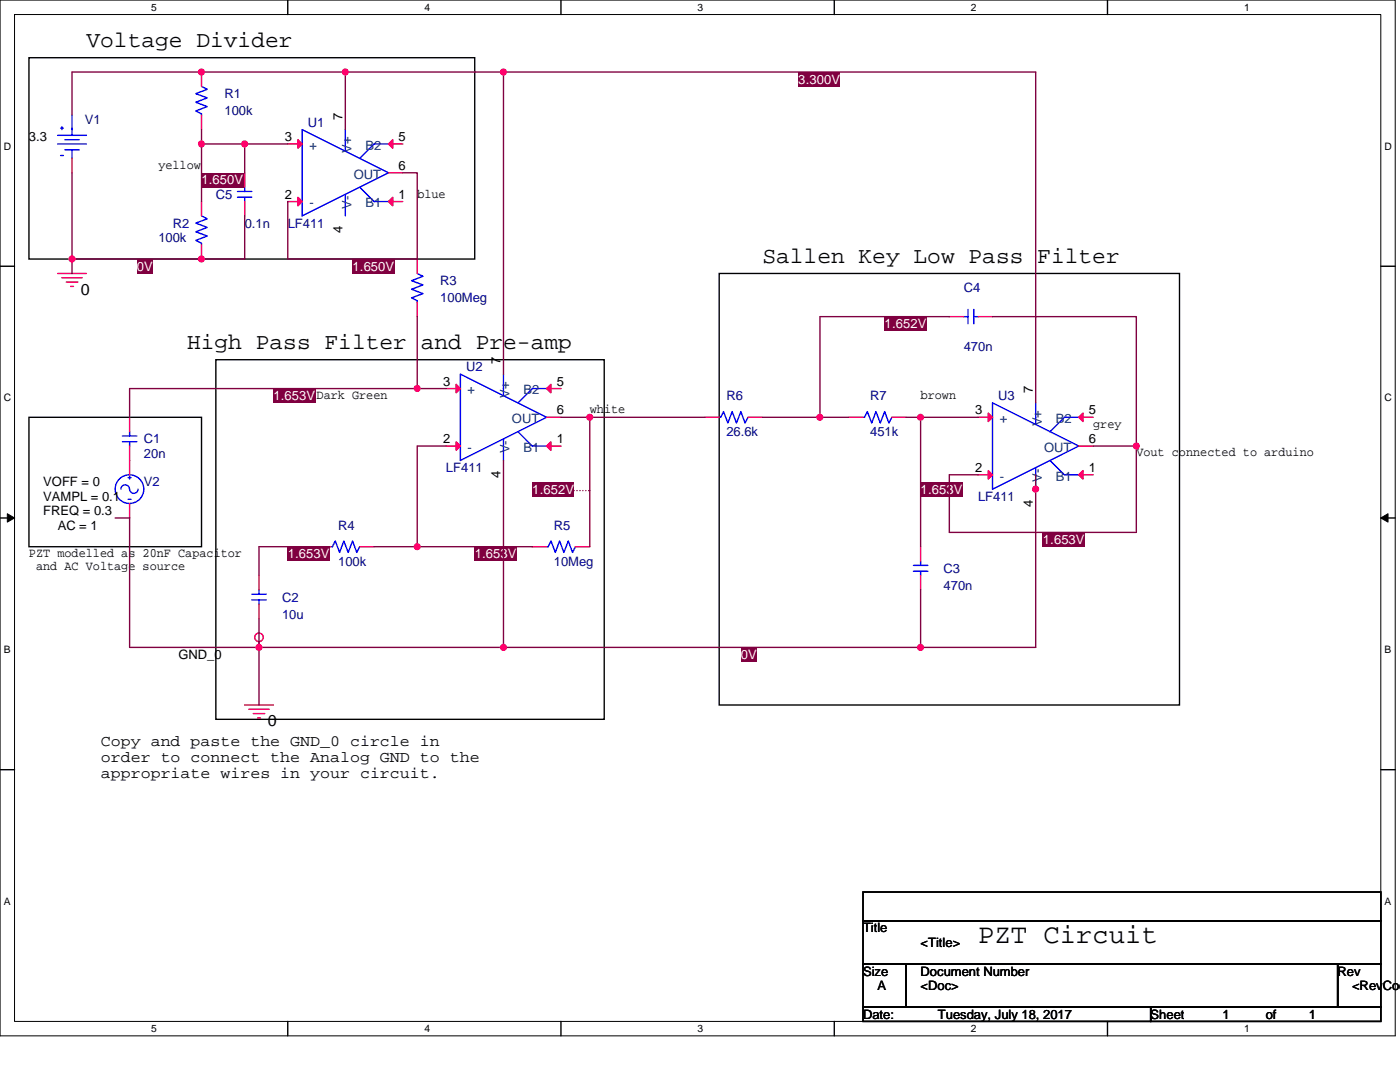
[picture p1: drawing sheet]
<svg xmlns="http://www.w3.org/2000/svg" width="279mm" height="216mm" viewBox="0 0 279 216" stroke-linecap="round" stroke-linejoin="round" font-family="sans-serif">
<path d="M0 0h278.4v206.7h-278.4zM2.9 2.9h272.7v200.9h-272.7z" fill="none" stroke="#000" stroke-width=".2"/>
<g fill="#fff">
<path d="M30.2 .3h1.1v2.3h-1.1z"/>
<path d="M30.2 204.1h1.1v2.3h-1.1z"/>
</g>
<path d="M57.4 0v2.9M57.4 203.8v2.9" fill="none" stroke="#000" stroke-width=".28"/>
<g fill="#fff">
<path d="M84.7 .3h1.1v2.3h-1.1z"/>
<path d="M84.7 204.1h1.1v2.3h-1.1z"/>
</g>
<path d="M112 0v2.9M112 203.8v2.9" fill="none" stroke="#000" stroke-width=".28"/>
<g fill="#fff">
<path d="M139.2 .3h1.2v2.3h-1.2z"/>
<path d="M139.2 204.1h1.2v2.3h-1.2z"/>
</g>
<path d="M166.5 0v2.9M166.5 203.8v2.9" fill="none" stroke="#000" stroke-width=".28"/>
<g fill="#fff">
<path d="M193.8 .3h1.1v2.3h-1.1z"/>
<path d="M193.8 204.1h1.1v2.3h-1.1z"/>
</g>
<path d="M221 0v2.9M221 203.8v2.9" fill="none" stroke="#000" stroke-width=".28"/>
<g fill="#fff">
<path d="M248.3 .3h1.1v2.3h-1.1z"/>
<path d="M248.3 204.1h1.1v2.3h-1.1z"/>
<path d="M.7 28h1.5v2.3h-1.5z"/>
<path d="M276.3 28h1.5v2.3h-1.5z"/>
<path d="M.7 78.2h1.5v2.3h-1.5z"/>
<path d="M276.3 78.2h1.5v2.3h-1.5z"/>
</g>
<path d="M0 53.1h2.9M275.6 53.1h2.8" fill="none" stroke="#000" stroke-width=".28"/>
<g fill="#fff">
<path d="M.7 128.5h1.4v2.2h-1.4z"/>
<path d="M276.3 128.5h1.4v2.2h-1.4z"/>
</g>
<path d="M0 103.4h2.9M275.6 103.4h2.8" fill="none" stroke="#000" stroke-width=".28"/>
<path d="M1.5 102.5l1.4 .9-1.4 .8zM275.6 103.4l1.4-.9v1.7z" fill="#000" stroke="#000" stroke-width=".2"/>
<g fill="#fff">
<path d="M.7 178.7h1.4v2.3h-1.4z"/>
<path d="M276.3 178.7h1.4v2.3h-1.4z"/>
</g>
<g fill="none" stroke="#000" stroke-width=".28">
<path d="M5.8 11.5h88.9v40.2h-88.9zM143.5 54.6h91.9v86.1h-91.9zM43.1 71.8h77.5v71.7h-77.5zM5.8 83.3h34.4v25.8h-34.4zM0 153.6h2.9M275.6 153.6h2.8M172.2 178h103.4v5.7h-103.4zM172.2 183.7h103.4v8.6h-103.4zM172.2 192.3h8.6v8.6h-8.6zM180.8 192.3h86.2v8.6h-86.2zM267 192.3h8.6v8.6h-8.6zM172.2 200.9h57.4v2.9h-57.4z"/>
<path d="M229.6 200.9h46v2.9h-46z"/>
</g>
<g fill="none" stroke="#f00" stroke-width=".28">
<path d="M40.2 14.4v2.9M14.4 23h.1M14.4 31.6v2.9M40.2 23v2.9M48.8 34.5v2.8M57.4 28.7h2.9M68.9 25.9h.1M77.5 34.5h2.9M77.5 28.7h2.9M11.5 54.6h5.8M12.4 55.4h4M13.2 56.3h2.3"/>
<path d="M14.1 57.1h.6M40.2 40.2v2.9M40.2 48.8v2.9M48.8 40.2v2.9M57.4 40.2h2.9M68.9 43.1h.1M77.5 40.2h2.9M83.3 51.7v2.9M83.3 60.3v2.9M89 77.5h2.9M100.5 74.7h.1M109.1 77.5h2.9"/>
<path d="M189.5 63.2h2.8M195.2 63.2h2.9M25.9 89v5.7M25.9 83.3v2.8M89 89h2.9M100.5 91.9h.1M109.1 83.3h2.9M109.1 89h2.9M140.7 83.3h2.8M149.3 83.3h2.8M169.4 83.3h2.8M178 83.3h2.8"/>
<path d="M195.2 83.3h2.9M195.2 94.7h2.9M206.7 80.4h.1M206.7 97.6h.1M215.3 89h2.9M215.3 94.7h2.9M215.3 83.3h2.9M25.9 100.5v2.9M51.7 114.8v2.9M63.2 109.1h2.8M71.8 109.1h2.9M106.2 109.1h2.9"/>
<path d="M114.8 109.1h2.9M183.7 114.8v2.9M183.7 109.1v2.9M51.7 128v1.2M51.7 120.6v2.8M48.8 140.7h5.8M49.7 141.5h4M50.5 142.4h2.3M51.4 143.3h.6"/>
<circle cx="51.7" cy="127.2" r=".85"/>
</g>
<g fill="none" stroke="#00f" stroke-width=".28">
<path d="M40.2 17.3l1.2 .5-2.3 .9 2.3 .8-2.3 .9 2.3 .9-2.3 .8 1.1 .6v.3M11.5 27h5.8M11.5 28.7h5.8M12.1 25.6h.6M12.1 31h.6M12.4 25.3v.6M13 27.9h2.8M13 29.9h2.8M14.4 23v2.9M14.4 25.6v1.4M14.4 29.9v1.7M47.4 39.3h2.8"/>
<path d="M47.4 38.2h2.8M48.8 37.3v.9M48.8 39.3v.9M60.3 25.9l17.2 8.6-17.2 8.6zM68.9 38.8v4.3M68.9 25.9v4.3M71.8 37.3l2.9 2.9h2.8M77.5 28.7h-2.8l-2.9 2.9M40.2 43.1l1.2 .6-2.3 .8 2.3 .9-2.3 .8 2.3 .9-2.3 .9 1.1 .5v.3M83.3 54.6l1.1 .5-2.3 .9 2.3 .9-2.3 .8 2.3 .9-2.3 .8 1.2 .6v.3M91.9 74.7l17.2 8.6-17.2 8.6zM100.5 74.7v4.3"/>
<path d="M109.1 77.5h-2.9l-2.8 2.9M192.3 63.2h.9M193.2 61.7v2.9M194.4 61.7v2.9M194.4 63.2h.8M24.1 97.6a.86 .86 0 0 1 .9-.8 .86 .86 0 0 1 .8 .8 .86 .86 0 0 0 .9 .8 .86 .86 0 0 0 .9-.8M24.4 88.1h2.9M24.4 87h2.9M25.6 99.6h.5M25.6 95.3h.5M25.9 95v.6M25.9 86.1v.9"/>
<path d="M25.9 88.1v.9M100.5 87.6v4.3M103.4 86.1l2.8 2.9h2.9M143.5 83.3h.3l.6-1.2 .9 2.3 .8-2.3 .9 2.3 .8-2.3 .9 2.3 .6-1.1M172.2 83.3h.3l.6-1.2 .9 2.3 .8-2.3 .9 2.3 .9-2.3 .8 2.3 .6-1.1M198.1 80.4l17.2 8.6-17.2 8.6zM206.7 93.3v4.3M206.7 80.4v4.3M209.6 91.9l2.8 2.8h2.9M215.3 83.3h-2.9l-2.8 2.8M50.2 119.7h2.9M50.2 118.6h2.9"/>
<path d="M51.7 117.7v.9M51.7 119.7v.9M66 109.1h.3l.6-1.2 .9 2.3 .8-2.3 .9 2.3 .9-2.3 .8 2.3 .6-1.1M109.1 109.1h.3l.6-1.2 .8 2.3 .9-2.3 .8 2.3 .9-2.3 .9 2.3 .5-1.1M182.3 114h2.9M182.3 112.8h2.9M183.7 112v.8M183.7 114v.8"/>
<circle cx="25.8" cy="97.6" r="2.86"/>
</g>
<g fill="#f00" stroke="#f00" stroke-width=".28">
<path d="M197.2 82.4l.9 .9-.9 .8z"/>
<path d="M197.2 93.9l.9 .8-.9 .9z"/>
<path d="M215.3 94.7l.8-.8v1.7z"/>
<path d="M215.3 83.3l.8-.9v1.7z"/>
<path d="M91 76.7l.9 .8-.9 .9z"/>
<path d="M91 88.2l.9 .8-.9 .9z"/>
<path d="M109.1 89l.8-.8v1.7z"/>
<path d="M109.1 77.5l.8-.8v1.7z"/>
<path d="M59.5 27.9l.8 .8-.8 .9z"/>
<path d="M59.5 39.4l.8 .8-.8 .9z"/>
<path d="M77.5 40.2l.9-.8v1.7z"/>
<path d="M77.5 28.7l.9-.8v1.7z"/>
</g>
<path d="M68.9 14.4h-54.5v8.6M40.2 25.9v2.8M23 103.4h2.9v25.8h25.8M63.2 109.1h-11.5v5.7M51.7 129.2v11.5M51.7 123.4v5.8M51.7 129.2h48.8" fill="none" stroke="#800040" stroke-width=".28"/>
<g fill="#f0f" stroke="#f0f" stroke-width=".28">
<circle cx="40.2" cy="28.7" r=".57"/>
<circle cx="40.2" cy="14.4" r=".57"/>
<circle cx="51.7" cy="129.2" r=".57"/>
</g>
<g fill="#800040">
<path d="M57.4 109.1h2.3v2.9h-2.3z"/>
<path d="M59.7 109.1h6.1v2.9h-6.1z"/>
</g>
<path d="M83.3 77.5h-57.4v5.8" fill="none" stroke="#800040" stroke-width=".28"/>
<circle cx="83.3" cy="77.5" r=".57" fill="#f0f" stroke="#f0f" stroke-width=".28"/>
<g fill="#800040">
<path d="M54.6 77.5h1.4v2.9h-1.4z"/>
<path d="M56 77.5h6.9v2.9h-6.9z"/>
</g>
<path d="M48.8 28.7h-8.6v11.5" fill="none" stroke="#800040" stroke-width=".28"/>
<g fill="#800040">
<path d="M40.2 34.5h1.5v2.9h-1.5z"/>
<path d="M41.7 34.5h6.9v2.9h-6.9z"/>
</g>
<path d="M100.5 14.4h-31.6v11.5M57.4 28.7h-8.6v5.8M57.4 40.2v11.5h25.9" fill="none" stroke="#800040" stroke-width=".28"/>
<g fill="#f0f" stroke="#f0f" stroke-width=".28">
<circle cx="68.9" cy="14.4" r=".57"/>
<circle cx="48.8" cy="28.7" r=".57"/>
</g>
<g fill="#800040">
<path d="M70.4 51.7h1.4v2.9h-1.4z"/>
<path d="M71.8 51.7h6.9v2.9h-6.9z"/>
</g>
<path d="M14.4 34.5v17.2h34.4v-8.6M80.4 34.5h2.9v17.2" fill="none" stroke="#800040" stroke-width=".28"/>
<circle cx="40.2" cy="51.7" r=".57" fill="#f0f" stroke="#f0f" stroke-width=".28"/>
<path d="M27.3 51.7h3.2v2.9h-3.2z" fill="#800040"/>
<path d="M14.4 51.7v2.9M83.3 63.2v14.3h5.7M112 83.3h5.7v25.8" fill="none" stroke="#800040" stroke-width=".28"/>
<g fill="#f0f" stroke="#f0f" stroke-width=".28">
<circle cx="14.4" cy="51.7" r=".57"/>
<circle cx="117.7" cy="83.3" r=".57"/>
</g>
<g fill="#800040">
<path d="M106.2 96.2h1.5v2.9h-1.5z"/>
<path d="M107.7 96.2h6.9v2.9h-6.9z"/>
</g>
<path d="M114.6 97.9h3.1M117.7 97.9h.1" fill="none" stroke="#800040" stroke-width=".28" stroke-dasharray="0 .6"/>
<path d="M89 89h-5.7v20.1M74.7 109.1h8.6M83.3 109.1h22.9" fill="none" stroke="#800040" stroke-width=".28"/>
<circle cx="83.3" cy="109.1" r=".57" fill="#f0f" stroke="#f0f" stroke-width=".28"/>
<g fill="#800040">
<path d="M94.7 109.1h1.5v2.9h-1.5z"/>
<path d="M96.2 109.1h6.9v2.9h-6.9z"/>
</g>
<path d="M117.7 83.3h23M152.1 83.3h11.5M180.8 83.3h2.9v25.8" fill="none" stroke="#800040" stroke-width=".28"/>
<circle cx="183.7" cy="83.3" r=".57" fill="#f0f" stroke="#f0f" stroke-width=".28"/>
<g fill="#800040">
<path d="M183.7 96.2h1.5v2.9h-1.5z"/>
<path d="M185.2 96.2h6.9v2.9h-6.9z"/>
</g>
<path d="M183.7 83.3h11.5M195.2 94.7h-5.7v11.5h37.3M183.7 117.7v11.5h23" fill="none" stroke="#800040" stroke-width=".28"/>
<g fill="#800040">
<path d="M208.1 106.2h2.3v2.9h-2.3z"/>
<path d="M210.4 106.2h6.1v2.9h-6.1z"/>
</g>
<path d="M163.6 63.2h25.9M198.1 63.2h28.7v25.8M218.2 89h8.6M226.8 89v17.2" fill="none" stroke="#800040" stroke-width=".28"/>
<circle cx="226.8" cy="89" r=".57" fill="#f0f" stroke="#f0f" stroke-width=".28"/>
<g fill="#800040">
<path d="M176.6 63.2h1.4v2.9h-1.4z"/>
<path d="M178 63.2h6.9v2.9h-6.9z"/>
</g>
<path d="M206.7 14.4h-106.2v60.3M163.6 63.2v20.1h5.8" fill="none" stroke="#800040" stroke-width=".28"/>
<g fill="#f0f" stroke="#f0f" stroke-width=".28">
<circle cx="163.6" cy="83.3" r=".57"/>
<circle cx="100.5" cy="14.4" r=".57"/>
</g>
<g fill="#800040">
<path d="M159.3 14.4h1.5v2.9h-1.5z"/>
<path d="M160.8 14.4h6.9v2.9h-6.9z"/>
</g>
<path d="M206.7 14.4v66M100.5 91.9v37.3h83.2" fill="none" stroke="#800040" stroke-width=".28"/>
<g fill="#f0f" stroke="#f0f" stroke-width=".28">
<circle cx="100.5" cy="129.2" r=".57"/>
<circle cx="183.7" cy="129.2" r=".57"/>
</g>
<path d="M147.8 129.2h3.2v2.9h-3.2z" fill="#800040"/>
<path d="M206.7 94.7v34.5" fill="none" stroke="#800040" stroke-width=".28"/>
<g fill="#f0f" stroke="#f0f" stroke-width=".28">
<circle cx="206.7" cy="97.6" r=".57"/>
<circle cx="40.2" cy="28.7" r=".57"/>
<circle cx="40.2" cy="14.4" r=".57"/>
<circle cx="51.7" cy="129.2" r=".57"/>
<circle cx="83.3" cy="77.5" r=".57"/>
<circle cx="68.9" cy="14.4" r=".57"/>
<circle cx="48.8" cy="28.7" r=".57"/>
<circle cx="40.2" cy="51.7" r=".57"/>
<circle cx="14.4" cy="51.7" r=".57"/>
<circle cx="117.7" cy="83.3" r=".57"/>
<circle cx="83.3" cy="109.1" r=".57"/>
<circle cx="183.7" cy="83.3" r=".57"/>
<circle cx="226.8" cy="89" r=".57"/>
<circle cx="163.6" cy="83.3" r=".57"/>
<circle cx="100.5" cy="14.4" r=".57"/>
<circle cx="100.5" cy="129.2" r=".57"/>
<circle cx="183.7" cy="129.2" r=".57"/>
</g>
<text font-size="5.4" x="195.2" y="188.3">PZT Circuit</text>
<g font-size="4.6">
<text x="17.3" y="9.4">Voltage Divider</text>
<text x="152.1" y="52.5">Sallen Key Low Pass Filter</text>
<text x="37.3" y="69.7">High Pass Filter and Pre-amp</text>
</g>
<g font-size="3.2">
<text x="16.1" y="58.8">0</text>
<text x="20.1" y="148.9">Copy and paste the GND_0 circle in</text>
<text x="53.4" y="144.9">0</text>
<text x="20.1" y="152.1">order to connect the Analog GND to the</text>
<text x="20.1" y="155.2">appropriate wires in your circuit.</text>
</g>
<g font-size="2.6" fill="#fff">
<text x="159.3" y="16.7">3</text>
<text x="160.8" y="16.7">.300V</text>
<text x="40.2" y="36.8">1</text>
<text x="41.7" y="36.8">.650V</text>
<text x="27.3" y="54">0V</text>
<text x="70.4" y="54">1</text>
<text x="71.8" y="54">.650V</text>
<text x="176.6" y="65.5">1</text>
<text x="178" y="65.5">.652V</text>
<text x="54.6" y="79.9">1</text>
<text x="56" y="79.9">.653V</text>
<text x="106.2" y="98.5">1</text>
<text x="107.7" y="98.5">.652V</text>
<text x="183.7" y="98.5">1</text>
<text x="185.2" y="98.5">.653V</text>
<text x="57.4" y="111.4">1.</text>
<text x="59.7" y="111.4">653V</text>
<text x="94.7" y="111.4">1</text>
<text x="96.2" y="111.4">.653V</text>
<text x="208.1" y="108.6">1.</text>
<text x="210.4" y="108.6">653V</text>
<text x="147.8" y="131.5">0V</text>
</g>
<g font-size="2.6" fill="#000080">
<text x="44.8" y="19.6">R1</text>
<text x="44.8" y="23">100k</text>
<text x="17" y="24.7">V1</text>
<text x="61.4" y="25.3">U1</text>
<text x="43.1" y="39.7">C5</text>
<text x="34.5" y="45.4">R2</text>
<text x="48.8" y="45.4">0.1n</text>
<text x="57.4" y="45.4">LF411</text>
<text x="31.6" y="48.3">100k</text>
<text x="87.9" y="56.9">R3</text>
<text x="192.3" y="58.3">C4</text>
<text x="87.9" y="60.3">100Meg</text>
<text x="192.3" y="70.1">470n</text>
<text x="93" y="74.1">U2</text>
<text x="145" y="79.9">R6</text>
<text x="173.7" y="79.9">R7</text>
<text x="199.2" y="79.9">U3</text>
<text x="28.7" y="88.5">C1</text>
<text x="145" y="87">26.6k</text>
<text x="173.7" y="87">451k</text>
<text x="28.7" y="91.3">20n</text>
<text x="89" y="94.2">LF411</text>
<text x="28.7" y="97.1">V2</text>
<text x="195.2" y="99.9">LF411</text>
<text x="67.5" y="105.7">R4</text>
<text x="110.5" y="105.7">R5</text>
<text x="67.5" y="112.9">100k</text>
<text x="110.5" y="112.9">10Meg</text>
<text x="188.3" y="114.3">C3</text>
<text x="188.3" y="117.8">470n</text>
<text x="56.3" y="120">C2</text>
<text x="56.3" y="123.5">10u</text>
</g>
<g font-size="2.6">
<text x="68.3" y="23.9" transform="rotate(-90 68.3 23.9)">7</text>
<text x="5.8" y="28.2">3.3</text>
<text x="56.9" y="28.1">3</text>
<text x="79.5" y="28.1">5</text>
<text x="31.6" y="33.7">yellow</text>
<text x="79.5" y="33.9">6</text>
<text x="56.9" y="39.6">2</text>
<text x="79.5" y="39.6">1</text>
<text x="83.3" y="39.4">blue</text>
<text x="68.3" y="46.5" transform="rotate(-90 68.3 46.5)">4</text>
<text x="88.4" y="76.9">3</text>
<text x="99.9" y="72.6" transform="rotate(-90 99.9 72.6)">7</text>
<text x="111.1" y="76.9">5</text>
<text x="63.2" y="79.6">Dark Green</text>
<text x="111.1" y="82.7">6</text>
<text x="117.7" y="82.5">white</text>
<text x="183.7" y="79.6">brown</text>
<text x="194.6" y="82.7">3</text>
<text x="206.1" y="78.4" transform="rotate(-90 206.1 78.4)">7</text>
<text x="217.3" y="82.7">5</text>
<text x="88.4" y="88.4">2</text>
<text x="111.1" y="88.4">1</text>
<text x="217.3" y="88.4">6</text>
<text x="218.2" y="85.3">grey</text>
<text x="99.9" y="95.3" transform="rotate(-90 99.9 95.3)">4</text>
<text x="194.6" y="94.1">2</text>
<text x="217.3" y="94.1">1</text>
<text x="226.8" y="91.1">Vout connected to arduino</text>
<text x="8.6" y="99.9">VAMPL = 0.1</text>
<text x="8.6" y="97.1">VOFF = 0</text>
<text x="206.1" y="101.1" transform="rotate(-90 206.1 101.1)">4</text>
<text x="8.6" y="102.8">FREQ = 0.3</text>
<text x="11.5" y="105.7">AC = 1</text>
<text x="5.8" y="111.2">PZT modelled as 20nF Capacitor</text>
<text x="7.2" y="113.7">and AC Voltage source</text>
<text x="35.6" y="131.5">GND_0</text>
<text x="172.2" y="186.1">Title</text>
<text x="183.7" y="188.9">&lt;Title&gt;</text>
<text x="172.2" y="194.7">Size</text>
<text x="175.1" y="197.5">A</text>
<text x="183.7" y="194.7">Document Number</text>
<text x="183.7" y="197.5">&lt;Doc&gt;</text>
<text x="267" y="194.7">Rev</text>
<text x="269.8" y="197.5">&lt;RevCod</text>
<text x="172.2" y="203.3">Date:</text>
<text x="187.2" y="203.3">Tuesday, July 18, 2017</text>
<text x="229.6" y="203.3">Sheet</text>
<text x="244" y="203.3">1</text>
<text x="252.6" y="203.3">of</text>
<text x="261.2" y="203.3">1</text>
</g>
<g font-size="2.6" fill="#004080">
<text x="61.7" y="29.9">+</text>
<text x="72.9" y="29.9">B2</text>
<text x="70.1" y="30.5" transform="rotate(-90 70.1 30.5)">V+</text>
<text x="70.6" y="35.6">OUT</text>
<text x="61.7" y="41.4">-</text>
<text x="70.1" y="41.6" transform="rotate(-90 70.1 41.6)">V-</text>
<text x="72.9" y="41.4">B1</text>
<text x="93.3" y="78.7">+</text>
<text x="101.7" y="79.3" transform="rotate(-90 101.7 79.3)">V+</text>
<text x="104.5" y="78.7">B2</text>
<text x="102.2" y="84.4">OUT</text>
<text x="199.5" y="84.4">+</text>
<text x="207.9" y="85.1" transform="rotate(-90 207.9 85.1)">V+</text>
<text x="210.7" y="84.4">B2</text>
<text x="93.3" y="90.2">-</text>
<text x="101.7" y="90.4" transform="rotate(-90 101.7 90.4)">V-</text>
<text x="104.5" y="90.2">B1</text>
<text x="199.5" y="95.9">-</text>
<text x="208.4" y="90.2">OUT</text>
<text x="210.7" y="95.9">B1</text>
<text x="207.9" y="96.2" transform="rotate(-90 207.9 96.2)">V-</text>
</g>
<g font-size="2">
<text x="30.2" y="2.2">5</text>
<text x="84.7" y="2.2">4</text>
<text x="139.2" y="2.2">3</text>
<text x="193.8" y="2.2">2</text>
<text x="248.3" y="2.2">1</text>
<text x=".7" y="29.8">D</text>
<text x="276.3" y="29.8">D</text>
<text x=".7" y="80.1">C</text>
<text x="276.3" y="80.1">C</text>
<text x=".7" y="130.3">B</text>
<text x="276.3" y="130.3">B</text>
<text x=".7" y="180.5">A</text>
<text x="276.3" y="180.5">A</text>
<text x="30.2" y="206">5</text>
<text x="84.7" y="206">4</text>
<text x="139.2" y="206">3</text>
<text x="193.8" y="206">2</text>
<text x="248.3" y="206">1</text>
</g>
</svg>
